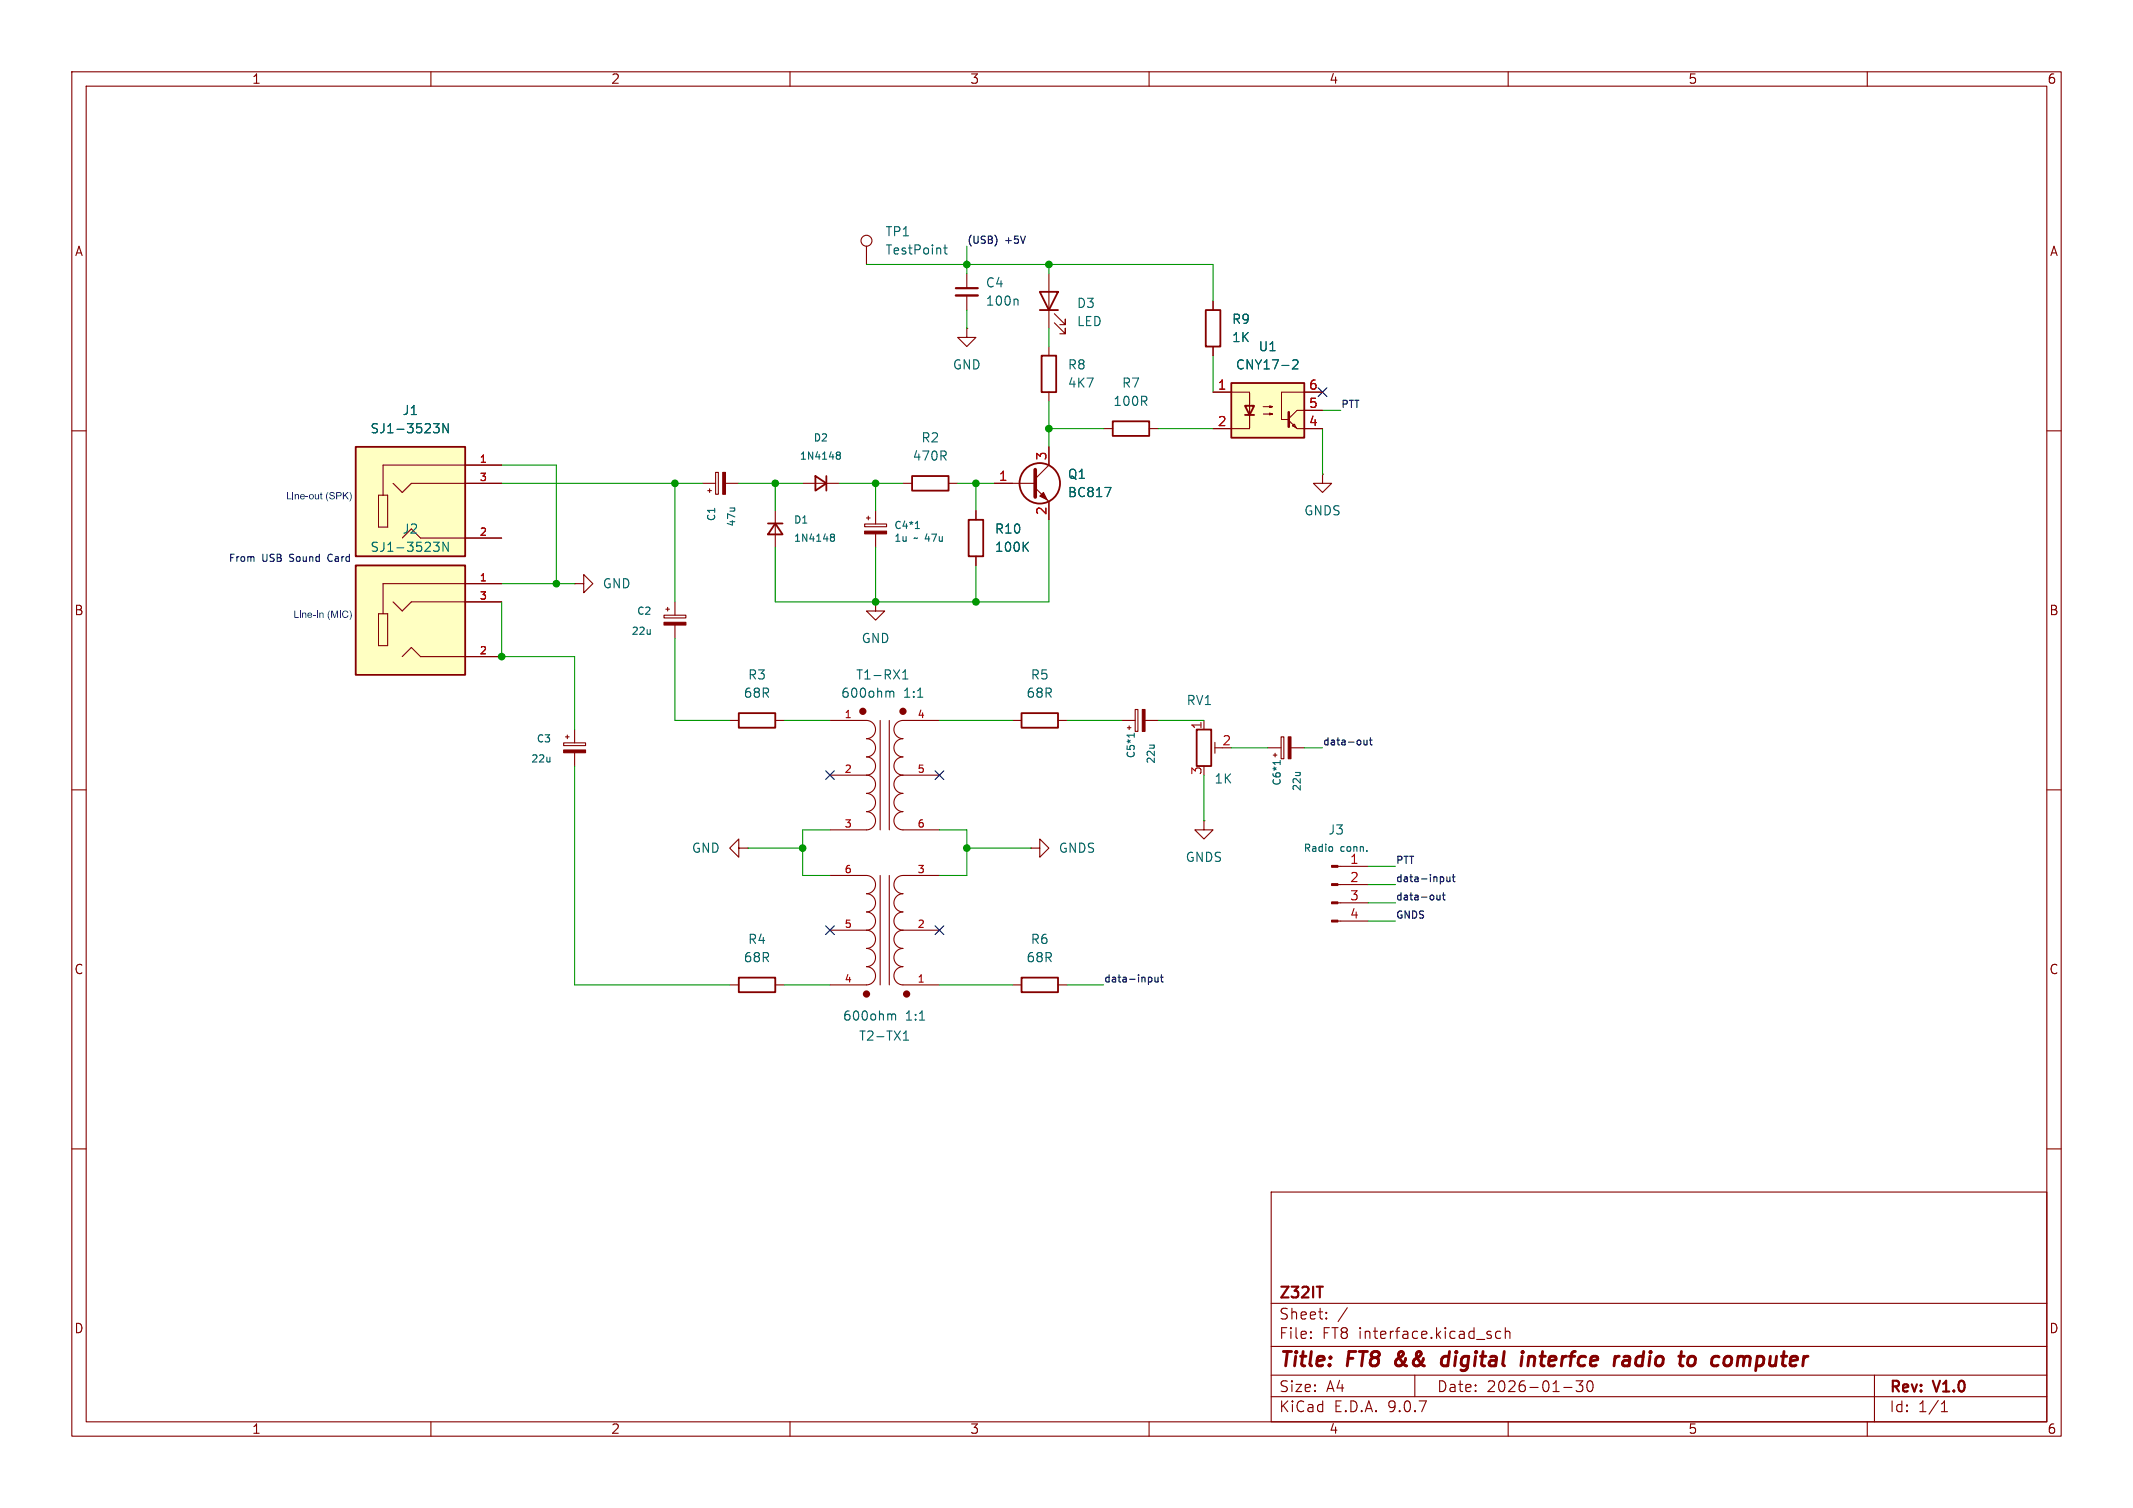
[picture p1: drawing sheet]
<svg xmlns="http://www.w3.org/2000/svg" width="297mm" height="210mm" viewBox="0 0 297 210" stroke-linecap="round" stroke-linejoin="round" font-family="sans-serif">
<g fill="none" stroke="#840000" stroke-width=".15">
<path d="M10 10h277v190h-277zM12 12h273v186h-273zM60 10v2M110 10v2M160 10v2M210 10v2M260 10v2M10 60h2M135.9 71.1v1.3M135.9 77.5v1.2M285 60h2M10 110h2"/>
<path d="M176.5 104.1h1.9M177.3 105.2h.5M177.5 104.9v.5M178.4 102.6h.4v3.1h-.4zM179.8 104.1h1.8M285 110h2M115.6 121.9h5a1.27 1.27 0 0 1 1.3 1.3 1.27 1.27 0 0 1-1.3 1.3 1.27 1.27 0 0 1 1.3 1.2 1.27 1.27 0 0 1-1.3 1.3 1.27 1.27 0 0 1 1.3 1.3 1.27 1.27 0 0 1-1.3 1.2M115.6 129.5h5M120.6 129.5a1.27 1.27 0 0 1 1.3 1.3 1.27 1.27 0 0 1-1.3 1.3 1.27 1.27 0 0 1 1.3 1.3 1.27 1.27 0 0 1-1.3 1.2 1.27 1.27 0 0 1 1.3 1.3 1.27 1.27 0 0 1-1.3 1.3h-5M122.6 121.9v15.3M123.8 121.9v15.3M125.7 129.5a1.27 1.27 0 0 0-1.2 1.3 1.27 1.27 0 0 0 1.2 1.3 1.27 1.27 0 0 0-1.2 1.3 1.27 1.27 0 0 0 1.2 1.2 1.27 1.27 0 0 0-1.2 1.3 1.27 1.27 0 0 0 1.2 1.3h5.1"/>
<path d="M125.7 129.5h5.1M130.8 121.9h-5.1a1.27 1.27 0 0 0-1.2 1.3 1.27 1.27 0 0 0 1.2 1.3 1.27 1.27 0 0 0-1.2 1.2 1.27 1.27 0 0 0 1.2 1.3 1.27 1.27 0 0 0-1.2 1.3 1.27 1.27 0 0 0 1.2 1.2M10 160h2M177 166h108v32h-108zM285 160h2M60 198v2M110 198v2M160 198v2M177 194.5h108M177 191.5h108M177 187.5h108M177 181.5h108"/>
<path d="M182.5 186.3h.1l-.1 .1M182.5 186.3v.1M182.5 185.5v.1M182.5 185.5h.1l-.1 .1M184.7 183.6v.1M184.7 183.6h-.1l.1 .1M184.7 182.8v.1M184.7 182.8h-.1l.1 .1M187.6 182.1l-1.3 2M197 191.5v3M209 185.5l-.5-.1-.3 .3v.4l.2 .2 .1 .1 .5-.1M209.6 185.5a.37 .37 0 0 1 .6 .1v.8"/>
<path d="M209.6 184.9v1.5M210 198v2M217.7 193.2h1.2M219.5 192.3h.9l-.5 .6a.41 .41 0 0 1 .5 .3v.3l-.2 .2-.5 .1-.2-.1M221.1 192.4a.36 .36 0 0 1 .4-.1 .36 .36 0 0 1 .2 .3 .77 .77 0 0 1-.4 1.2 .91 .91 0 0 1-.2-1.4zM260 198v2M261 191.5v6.5M270.3 196.6h.9M270.3 195.5l.4-.4v1.5"/>
</g>
<g fill="none" stroke="#840000" stroke-width=".4">
<path d="M194.5 189.4a.53 .53 0 0 0 0 .7M201.7 189a.66 .66 0 0 0-.9 .3l-.1 .5 .1 .3 .2 .1 .6-.1M201.8 188.2l-.2 2M211.9 188.9l-.1 1.3M212 188.2v.2M212 188.2l-.1 .1 .1 .1M212 188.2l.1 .1-.1 .1M212.9 188.9l-.2 1.3M213.5 188.9h-.3l-.3 .2M225.3 188.9h.2M226.1 189l.2-.1 .6 .1 .1 .2-.2 1M226.9 189.4h-.6a.4 .4 0 0 0-.4 .4 .4 .4 0 0 0 .3 .4l.6-.1"/>
<path d="M235.8 188.9l.1 .1 .2 .3-.1 .5-.2 .3M242 188.9l-.1 1.3M242.6 188.9h-.3l-.3 .2"/>
</g>
<path d="M183.3 179.2h.9" fill="none" stroke="#840000" stroke-width=".3"/>
<path d="M134.9 72.4h2v5.1h-2z" fill="none" stroke="#840000" stroke-width=".25"/>
<path d="M142.7 76.1l.5 .7M143.2 75.5l-.7 .7M178.3 105.9v.6M178.3 106.2h-1l.1 .1M124.2 141.4l.1-.2 .3 .1 .1 .8M125.8 144.9h.7M125.8 143.9l.4-.3v1.3" fill="none" stroke="#006464" stroke-width=".15"/>
<path d="M179.4 102.6h.4v3.1h-.4z" fill="#840000" stroke="#840000" stroke-width=".15"/>
<g fill="none" stroke="#840000" stroke-width=".51">
<circle cx="120.6" cy="138.4" r=".25"/>
<circle cx="126.2" cy="138.4" r=".25"/>
</g>
<path d="M49.5 78.7h15.3v15.3h-15.3z" fill="#ffffc2"/>
<path d="M49.5 78.7h15.3v15.3h-15.3z" fill="none" stroke="#840000" stroke-width=".25"/>
<path d="M52.7 85.5h1.3v4.4h-1.3zM54.7 83.8l1.3 1.3 1.3-1.3h12.5M56 91.4l1.3-1.2 1.2 1.2h11.3M69.8 81.3h-16.5v4.2" fill="none" stroke="#840000" stroke-width=".15"/>
<path d="M60.4 75.5h.7l-.4 .5 .4 .1v.4l-.2 .3h-.4M62.4 75.5v1.3l-.7-1.3v1.3" fill="none" stroke="#006464" stroke-width=".15"/>
<path d="M49.5 62.2h15.3v15.3h-15.3z" fill="#ffffc2"/>
<path d="M144.8 40.6h2.5l-1.3 2.6zM144.8 43.2h2.5M154.9 58.7h5.1v2h-5.1zM167.9 43.2h2v5.1h-2zM49.5 62.2h15.3v15.3h-15.3zM142.2 99.3h5.1v2h-5.1zM102.9 136.1h5v2.1h-5z" fill="none" stroke="#840000" stroke-width=".25"/>
<g fill="none" stroke="#840000" stroke-width=".15">
<path d="M120.6 34.3v2.5M134.6 38.1v2M146 38.1v7.6M134.6 45.7v1.3h1.3l-1.3 1.3-1.3-1.3h1.3M134.6 45.7h.1M134.6 41.1v2.1M146.8 45l1.5 1.5v-.8v.8h-.7M146.8 43.7l1.5 1.5v-.7v.7h-.7M153.7 59.7h1.2M160 59.7h1.3M168.9 41.9v1.3M168.9 48.3v1.2"/>
<path d="M52.7 69h1.3v4.4h-1.3zM54.7 67.3l1.3 1.3 1.3-1.3h12.5M57.3 73.7l1.2 1.2h11.3M69.8 64.8h-16.5v4.2M97.8 67.3h1.8M98.6 68.3h.5M98.8 68.1v.5M99.6 65.8h.4v3h-.4zM101 67.3h1.9M120.4 73h3v.4h-3zM120.6 72.1h.6M120.9 71.9v.5"/>
<path d="M121.9 71.1v1.9M121.9 74.3v1.9M184.1 66v1.3h1.3l-1.3 1.3-1.2-1.3h1.2M184.1 66h.1M92.5 85.7h3v.4h-3zM92.7 84.8h.5M93 84.6v.5M94 83.8v1.9M94 87v1.9M78.5 103.5h3v.3h-3zM78.7 102.6h.5M79 102.4v.5"/>
<path d="M80 101.6v1.9M80 104.8v1.9M102.9 118.1v-1.3l-1.3 1.3 1.3 1.3v-1.3h1.2M104.1 118.1h.1M141 100.3h1.2M147.3 100.3h1.3M101.6 137.2h1.3M107.9 137.2h1.3"/>
<circle cx="120.6" cy="33.5" r=".76"/>
</g>
<path d="M131.4 34.5h.5M131.6 34.1v1.1v.1l.3 .1M60.4 59h.7l-.4 .5 .4 .1v.4l-.2 .3h-.4M62.4 59v1.3l-.7-1.3v1.3M141.6 41.6l.1 .2v.7M127.5 73.6h.5M127.6 72.7l.1-.1v1" fill="none" stroke="#006464" stroke-width=".15"/>
<g fill="#840000" stroke="#840000" stroke-width=".15">
<path d="M92.5 86.7h3v.3h-3z"/>
<path d="M78.5 104.4h3v.4h-3z"/>
<path d="M120.4 74h3v.3h-3z"/>
<path d="M100.6 65.8h.4v3h-.4z"/>
</g>
<path d="M133.1 40.1h3" fill="none" stroke="#840000" stroke-width=".3"/>
<path d="M133.1 41.1h3" fill="none" stroke="#840000" stroke-width=".33"/>
<path d="M171.4 53.3h10.2v7.7h-10.2z" fill="#ffffc2"/>
<g fill="none" stroke="#840000" stroke-width=".25">
<path d="M145 49.5h2.1v5.1h-2.1zM171.4 53.3h10.2v7.7h-10.2zM173.4 56.5h1.2l-.6 1.3zM173.4 57.8h1.2M106.9 72.9h2.1M107.9 72.9l1.1 1.5h-2.1zM113.5 66.3l1.6 1-1.6 1zM115.1 66.3v2M127 66.3h5.1v2h-5.1zM102.9 99.3h5v2h-5zM166.6 101.6h2.1v5.1h-2.1zM142.2 136.1h5.1v2.1h-5.1z"/>
<circle cx="144.8" cy="67.3" r="2.82"/>
</g>
<g fill="none" stroke="#840000" stroke-width=".15">
<path d="M146 48.3v1.2M146 54.6v1.3M168.9 54.6h5.1v3.3M168.9 41.9v1.3M168.9 48.3v1.2M174 57.8v1.9h-5.1M175.9 56.6h1.3l-.4 .2v-.3l.4 .1M175.9 57.7h1.3l-.4 .1v-.3l.4 .2M179.5 58.5l1.1 1.2h3.5M180 59.3l.2-.2 .3 .5zM184.1 54.6h-5.7v3.8h1.1M184.1 57.2h-3.5l-1.1 1.1"/>
<path d="M64.8 67.3h5M64.8 64.8h5M64.8 74.9h5M107.9 71.1v5.1M111.8 67.3h5M125.7 67.3h1.3M132.1 67.3h1.2M135.9 71.1v1.3M135.9 77.5v1.2M138.4 67.3h5.7M144.1 67.9l1.9 2v2.5M146 62.2v2.6l-1.9 1.9"/>
<path d="M64.8 81.3h5M64.8 83.8h5M64.8 91.4h5M80 81.3h1.3v-1.3l1.2 1.3-1.2 1.3v-1.3M80 81.3h.1M121.9 83.8v1.3h1.3l-1.3 1.3-1.3-1.3h1.3M121.9 83.8h.1M158.1 98.8h.3v3.1h-.3zM101.6 100.3h1.3M107.9 100.3h1.3M115.6 100.3h5a1.27 1.27 0 0 1 1.3 1.3 1.27 1.27 0 0 1-1.3 1.3 1.27 1.27 0 0 1 1.3 1.2 1.27 1.27 0 0 1-1.3 1.3 1.27 1.27 0 0 1 1.3 1.3 1.27 1.27 0 0 1-1.3 1.3M115.6 108h5"/>
<path d="M120.6 108a1.27 1.27 0 0 1 1.3 1.2 1.27 1.27 0 0 1-1.3 1.3 1.27 1.27 0 0 1 1.3 1.3 1.27 1.27 0 0 1-1.3 1.2 1.27 1.27 0 0 1 1.3 1.3 1.27 1.27 0 0 1-1.3 1.3h-5M122.6 100.3v15.3M123.8 100.3v15.3M125.7 108a1.27 1.27 0 0 0-1.2 1.2 1.27 1.27 0 0 0 1.2 1.3 1.27 1.27 0 0 0-1.2 1.3 1.27 1.27 0 0 0 1.2 1.2 1.27 1.27 0 0 0-1.2 1.3 1.27 1.27 0 0 0 1.2 1.3h5.1M125.7 108h5.1M130.8 100.3h-5.1a1.27 1.27 0 0 0-1.2 1.3 1.27 1.27 0 0 0 1.2 1.3 1.27 1.27 0 0 0-1.2 1.2 1.27 1.27 0 0 0 1.2 1.3 1.27 1.27 0 0 0-1.2 1.3 1.27 1.27 0 0 0 1.2 1.3M143.5 118.1h1.3v-1.3l1.2 1.3-1.2 1.3v-1.3M143.5 118.1h.1M156.2 100.3h1.9M157 101.3h.5M157.2 101.1v.5M159.4 100.3h1.9"/>
<path d="M167.6 114.3v1.3h1.3l-1.3 1.2-1.2-1.2h1.2M167.6 114.3h.1M167.6 100.3v1.3M169.2 103.4v1.5M169.2 104.1h1M141 137.2h1.2M147.3 137.2h1.3M186.3 120.7h4.2M186.3 123.2h4.2M186.3 125.7h4.2M186.3 128.3h4.2"/>
</g>
<path d="M179.5 57.4v2" fill="none" stroke="#840000" stroke-width=".36"/>
<g fill="none" stroke="#006464" stroke-width=".15">
<path d="M60.4 59h.7l-.4 .5 .4 .1v.4l-.2 .3h-.4M62.4 59v1.3l-.7-1.3v1.3M180 50.2l.2-.1h.3l.2 .1v.3v.2l-.8 .7h.8M60.4 75.5h.7l-.4 .5 .4 .1v.4l-.2 .3h-.4M62.4 75.5v1.3l-.7-1.3v1.3M115.7 74.8h.1M115.7 74.4h.3l.1 .1 .1 .1-.2 .2M115.8 74.8h.2M115.8 74.8l-.1 .1M116 74.8l.2 .2-.1 .3-.1 .1-.3-.1M116.5 63.3l.1 .1M116.5 63h.3h.2v.2l-.2 .2"/>
<path d="M116.6 63.4h.2M116.6 63.4h-.1M116.8 63.4l.2 .2v.3l-.2 .1-.3-.1M142.7 76.1l.5 .7M143.2 75.5l-.7 .7M153.8 67.9h.9l-.6 1.3M123.9 96.4l.2-.1h.3v.8M125.7 94.6h.7M125.7 93.7l.4-.4v1.3M157.9 102.1v.6M157.9 102.4h-1l.2 .1M185.5 117.9l.1 .2-.1 .4"/>
</g>
<g fill="none" stroke="#840000" stroke-width=".51">
<path d="M144.1 65.4v3.8"/>
<circle cx="120.1" cy="99.1" r=".25"/>
<circle cx="125.7" cy="99.1" r=".25"/>
</g>
<g fill="#840000" stroke="#840000" stroke-width=".15">
<path d="M144.8 69.1l.5-.5 .5 1z"/>
<path d="M159.1 98.8h.3v3.1h-.3z"/>
<path d="M185.4 120.5h.9v.3h-.9z"/>
<path d="M185.4 123.1h.9v.2h-.9z"/>
<path d="M185.4 125.6h.9v.3h-.9z"/>
<path d="M185.4 128.1h.9v.3h-.9z"/>
</g>
<g fill="none" stroke="#0f0f0f" stroke-width=".15">
<path d="M138.8 33.2v.6M189.9 103.1l.1 .6h.2l.1-.1M190.3 103.1v.6M190.7 103.1h.4M190.8 102.7v.9l.3 .1M160.3 136.1l.1 .2-.1 .4M160.8 136.1l.1 .6 .2 .1 .1-.1M161.2 136.1v.7M161.6 136.1h.4M161.7 135.8v.8l.3 .2M200.1 124.7v.6h.3l.1-.1M200.5 124.7v.6"/>
<path d="M200.8 124.7h.4M200.9 122.2l.1 .1-.1 .4M201 124.3v.9l.2 .1M201.5 122.1v.6l.2 .1 .2-.1M201.9 122.1v.7M202.2 122.1h.4M202.4 121.8v.8l.2 .2"/>
</g>
<g fill="none" stroke="#009600" stroke-width=".15">
<path d="M120.6 36.8h48.3v5.1M134.6 34.3v3.8M146 36.8v1.3M134.6 43.2v2.5M146 45.7v2.6M146 55.9v6.3M146 59.7h7.7M161.3 59.7h7.6M168.9 49.5v5.1M184.1 57.2h2.6M184.1 59.7v6.3M69.8 67.3h28"/>
<path d="M69.8 64.8h7.7v16.5M94 67.3v16.5M102.9 67.3h8.9M107.9 67.3v3.8M116.8 67.3h8.9M121.9 67.3v3.8M121.9 76.2v7.6M133.3 67.3h5.1M135.9 67.3v3.8M135.9 78.7v5.1M146 72.4v11.4h-38.1v-7.6M69.8 81.3h10.2"/>
<path d="M69.8 83.8v7.6h10.2v10.2M94 88.9v11.4h7.6M80 106.7v30.5h21.6M104.1 118.1h7.7M109.2 100.3h6.4M115.6 115.6h-3.8v6.3h3.8M130.8 115.6h3.8v6.3h-3.8M130.8 100.3h10.2M134.6 118.1h8.9M148.6 100.3h7.6M161.3 100.3h6.3M167.6 108v6.3"/>
<path d="M171.4 104.1h5.1M181.6 104.1h2.5M109.2 137.2h6.4M130.8 137.2h10.2M148.6 137.2h5.1M190.5 120.7h3.8M190.5 125.7h3.8M190.5 123.2h3.8M190.5 128.3h3.8"/>
</g>
<path d="M183.5 54l1.3 1.2M184.8 54l-1.3 1.2M115 107.3l1.2 1.3M116.2 107.3l-1.2 1.3M130.2 107.3l1.2 1.3M131.4 107.3l-1.2 1.3M115 128.9l1.2 1.2M116.2 128.9l-1.2 1.2M130.2 128.9l1.2 1.2M131.4 128.9l-1.2 1.2" fill="none" stroke="#000084" stroke-width=".15"/>
<path d="M45.7 77.4v.5" fill="none" stroke="#0000c2" stroke-width=".15"/>
<g fill="#009600" stroke="#009600" stroke-width=".15">
<circle cx="69.8" cy="91.4" r=".46"/>
<circle cx="107.9" cy="67.3" r=".46"/>
<circle cx="94" cy="67.3" r=".46"/>
<circle cx="77.5" cy="81.3" r=".46"/>
<circle cx="146" cy="36.8" r=".46"/>
<circle cx="146" cy="59.7" r=".46"/>
<circle cx="135.9" cy="67.3" r=".46"/>
<circle cx="121.9" cy="67.3" r=".46"/>
<circle cx="134.6" cy="36.8" r=".46"/>
<circle cx="135.9" cy="83.8" r=".46"/>
<circle cx="134.6" cy="118.1" r=".46"/>
<circle cx="121.9" cy="83.8" r=".46"/>
<circle cx="111.8" cy="118.1" r=".46"/>
</g>
<g font-size="2.8" fill="#840000">
<text x="178" y="190.9">Title:</text>
<text x="187.7" y="190.9">FT8</text>
<text x="195.1" y="190.9">&amp;&amp;</text>
<text x="202.4" y="190.9">digital</text>
<text x="214.2" y="190.9">interfce</text>
<text x="228" y="190.9">radio</text>
<text x="237.9" y="190.9">to</text>
<text x="243.2" y="190.9">computer</text>
</g>
<g font-size="2.1" fill="#840000">
<text x="178" y="184">Sheet:</text>
<text x="178" y="181.2">Z32IT</text>
<text x="178" y="186.7">File:</text>
<text x="184.1" y="186.7">FT8 interface.kicad_sch</text>
<text x="178" y="196.9">KiCad</text>
<text x="178" y="194.1">Size:</text>
<text x="184.7" y="194.1">A4</text>
<text x="185.7" y="196.9">E.D.A.</text>
<text x="193.3" y="196.9">9.0.7</text>
<text x="200" y="194.1">Date:</text>
<text x="207" y="194.1">2026-01-30</text>
<text x="263" y="194.3">Rev:</text>
<text x="263" y="196.9">Id:</text>
<text x="267.1" y="196.9">1/1</text>
<text x="269.4" y="194.3">V1.0</text>
</g>
<g font-size="1.8" fill="#840000">
<text x="35" y="11.9">1</text>
<text x="85" y="11.9">2</text>
<text x="135" y="11.9">3</text>
<text x="185" y="11.9">4</text>
<text x="235" y="11.9">5</text>
<text x="285" y="11.9">6</text>
<text x="10.3" y="35.9">A</text>
<text x="285.3" y="35.9">A</text>
<text x="10.3" y="85.9">B</text>
<text x="285.3" y="85.9">B</text>
<text x="10.3" y="135.9">C</text>
<text x="285.3" y="135.9">C</text>
<text x="10.3" y="185.9">D</text>
<text x="285.3" y="185.9">D</text>
<text x="35" y="199.9">1</text>
<text x="85" y="199.9">2</text>
<text x="135" y="199.9">3</text>
<text x="185" y="199.9">4</text>
<text x="235" y="199.9">5</text>
<text x="285" y="199.9">6</text>
</g>
<g font-size="1.8" fill="#006464">
<text x="123.2" y="33.1">TP1</text>
<text x="123.2" y="35.7">TestPoint</text>
<text x="137.2" y="40.2">C4</text>
<text x="137.2" y="42.8">100n</text>
<text x="149.9" y="43.1">D3</text>
<text x="149.9" y="45.6">LED</text>
<text x="171.5" y="45.3">R9</text>
<text x="171.5" y="47.9">1K</text>
<text x="132.6" y="51.7">GND</text>
<text x="148.6" y="51.7">R8</text>
<text x="172" y="51.7">CNY17-2</text>
<text x="175.2" y="49.1">U1</text>
<text x="56" y="58">J1</text>
<text x="148.6" y="54.2">4K7</text>
<text x="154.9" y="56.7">100R</text>
<text x="156.1" y="54.2">R7</text>
<text x="51.5" y="60.6">SJ1-3523N</text>
<text x="127" y="64.4">470R</text>
<text x="128.2" y="61.8">R2</text>
<text x="148.6" y="69.4">BC817</text>
<text x="148.6" y="66.9">Q1</text>
<text x="181.5" y="72">GNDS</text>
<text x="51.5" y="77.1">SJ1-3523N</text>
<text x="56" y="74.5">J2</text>
<text x="138.4" y="77.1">100K</text>
<text x="138.4" y="74.5">R10</text>
<text x="83.8" y="82.1">GND</text>
<text x="119.9" y="89.8">GND</text>
<text x="104.1" y="94.8">R3</text>
<text x="119.1" y="94.8">T1-RX1</text>
<text x="143.4" y="94.8">R5</text>
<text x="103.5" y="97.4">68R</text>
<text x="117" y="97.4">600ohm</text>
<text x="125.8" y="97.4">1:1</text>
<text x="142.8" y="97.4">68R</text>
<text x="165.1" y="98.4">RV1</text>
<text x="169" y="109.3">1K</text>
<text x="96.2" y="119">GND</text>
<text x="147.3" y="119">GNDS</text>
<text x="184.9" y="116.4">J3</text>
<text x="165" y="120.2">GNDS</text>
<text x="187.9" y="120.4">1</text>
<text x="104.1" y="131.7">R4</text>
<text x="143.4" y="131.7">R6</text>
<text x="103.5" y="134.2">68R</text>
<text x="142.8" y="134.2">68R</text>
<text x="117.3" y="142.3">600ohm</text>
<text x="126.1" y="142.3">1:1</text>
<text x="119.5" y="145.1">T2-TX1</text>
</g>
<g font-size="1.8" fill="#a90000">
<text x="169.5" y="54.4">1</text>
<text x="169.5" y="59.4">2</text>
<text x="182.2" y="54.4">6</text>
<text x="182.2" y="56.9">5</text>
<text x="182.2" y="59.4">4</text>
<text x="145.8" y="64.2" transform="rotate(-90 145.8 64.2)">3</text>
<text x="139" y="67.1">1</text>
<text x="145.8" y="71.8" transform="rotate(-90 145.8 71.8)">2</text>
<text x="167.4" y="101.7" transform="rotate(-90 167.4 101.7)">1</text>
<text x="170.1" y="103.9">2</text>
<text x="167.4" y="108" transform="rotate(-90 167.4 108)">3</text>
<text x="187.9" y="122.9">2</text>
<text x="187.9" y="125.5">3</text>
<text x="187.9" y="128">4</text>
</g>
<g font-size="1.4" fill="#0f0f0f">
<text x="134.6" y="34">(USB)</text>
<text x="140" y="34">+5V</text>
<text x="186.7" y="56.9">PTT</text>
<text x="184.1" y="103.9">data-out</text>
<text x="194.3" y="122.9">data-input</text>
<text x="194.3" y="125.5">data-out</text>
<text x="194.3" y="120.4">PTT</text>
<text x="194.3" y="128">GNDS</text>
<text x="153.7" y="136.9">data-input</text>
</g>
<g font-size="1.4" fill="#a90000">
<text x="66.7" y="64.5">1</text>
<text x="66.7" y="67.1">3</text>
<text x="66.7" y="74.7">2</text>
<text x="66.7" y="81">1</text>
<text x="66.7" y="83.6">3</text>
<text x="66.7" y="91.2">2</text>
<text x="117.5" y="100.1">1</text>
<text x="127.7" y="100.1">4</text>
<text x="117.5" y="107.7">2</text>
<text x="127.7" y="107.7">5</text>
<text x="117.5" y="115.3">3</text>
<text x="127.7" y="115.3">6</text>
<text x="117.5" y="121.7">6</text>
<text x="127.7" y="121.7">3</text>
<text x="117.5" y="129.3">5</text>
<text x="127.7" y="129.3">2</text>
<text x="117.5" y="136.9">4</text>
<text x="127.7" y="136.9">1</text>
</g>
<g font-size="1.4" fill="#006464">
<text x="111.3" y="64.2">1N4148</text>
<text x="113.2" y="61.7">D2</text>
<text x="99.8" y="72.7" transform="rotate(-90 99.8 72.7)">C1</text>
<text x="102.6" y="73.4" transform="rotate(-90 102.6 73.4)">47u</text>
<text x="110.4" y="73.1">D1</text>
<text x="110.4" y="75.7">1N4148</text>
<text x="124.4" y="73.9">C4*1</text>
<text x="124.4" y="75.7">1u</text>
<text x="127.3" y="75.7">~ 47u</text>
<text x="87.8" y="88.6">22u</text>
<text x="88.6" y="85.8">C2</text>
<text x="73.9" y="106.4">22u</text>
<text x="74.6" y="103.6">C3</text>
<text x="158.2" y="105.7" transform="rotate(-90 158.2 105.7)">C5*1</text>
<text x="161" y="106.5" transform="rotate(-90 161 106.5)">22u</text>
<text x="178.5" y="109.5" transform="rotate(-90 178.5 109.5)">C6*1</text>
<text x="181.3" y="110.3" transform="rotate(-90 181.3 110.3)">22u</text>
<text x="181.4" y="118.8">Radio</text>
<text x="186.6" y="118.8">conn.</text>
</g>
<g font-size="1.4" fill="#0000c2">
<text x="39.9" y="69.9">Line-out (SPK)</text>
<text x="31.8" y="78.5">From</text>
<text x="36.5" y="78.5">USB</text>
<text x="40.5" y="78.5">Sound</text>
<text x="46.1" y="78.5">Card</text>
<text x="40.9" y="86.4">Line-In (MIC)</text>
</g>
</svg>
